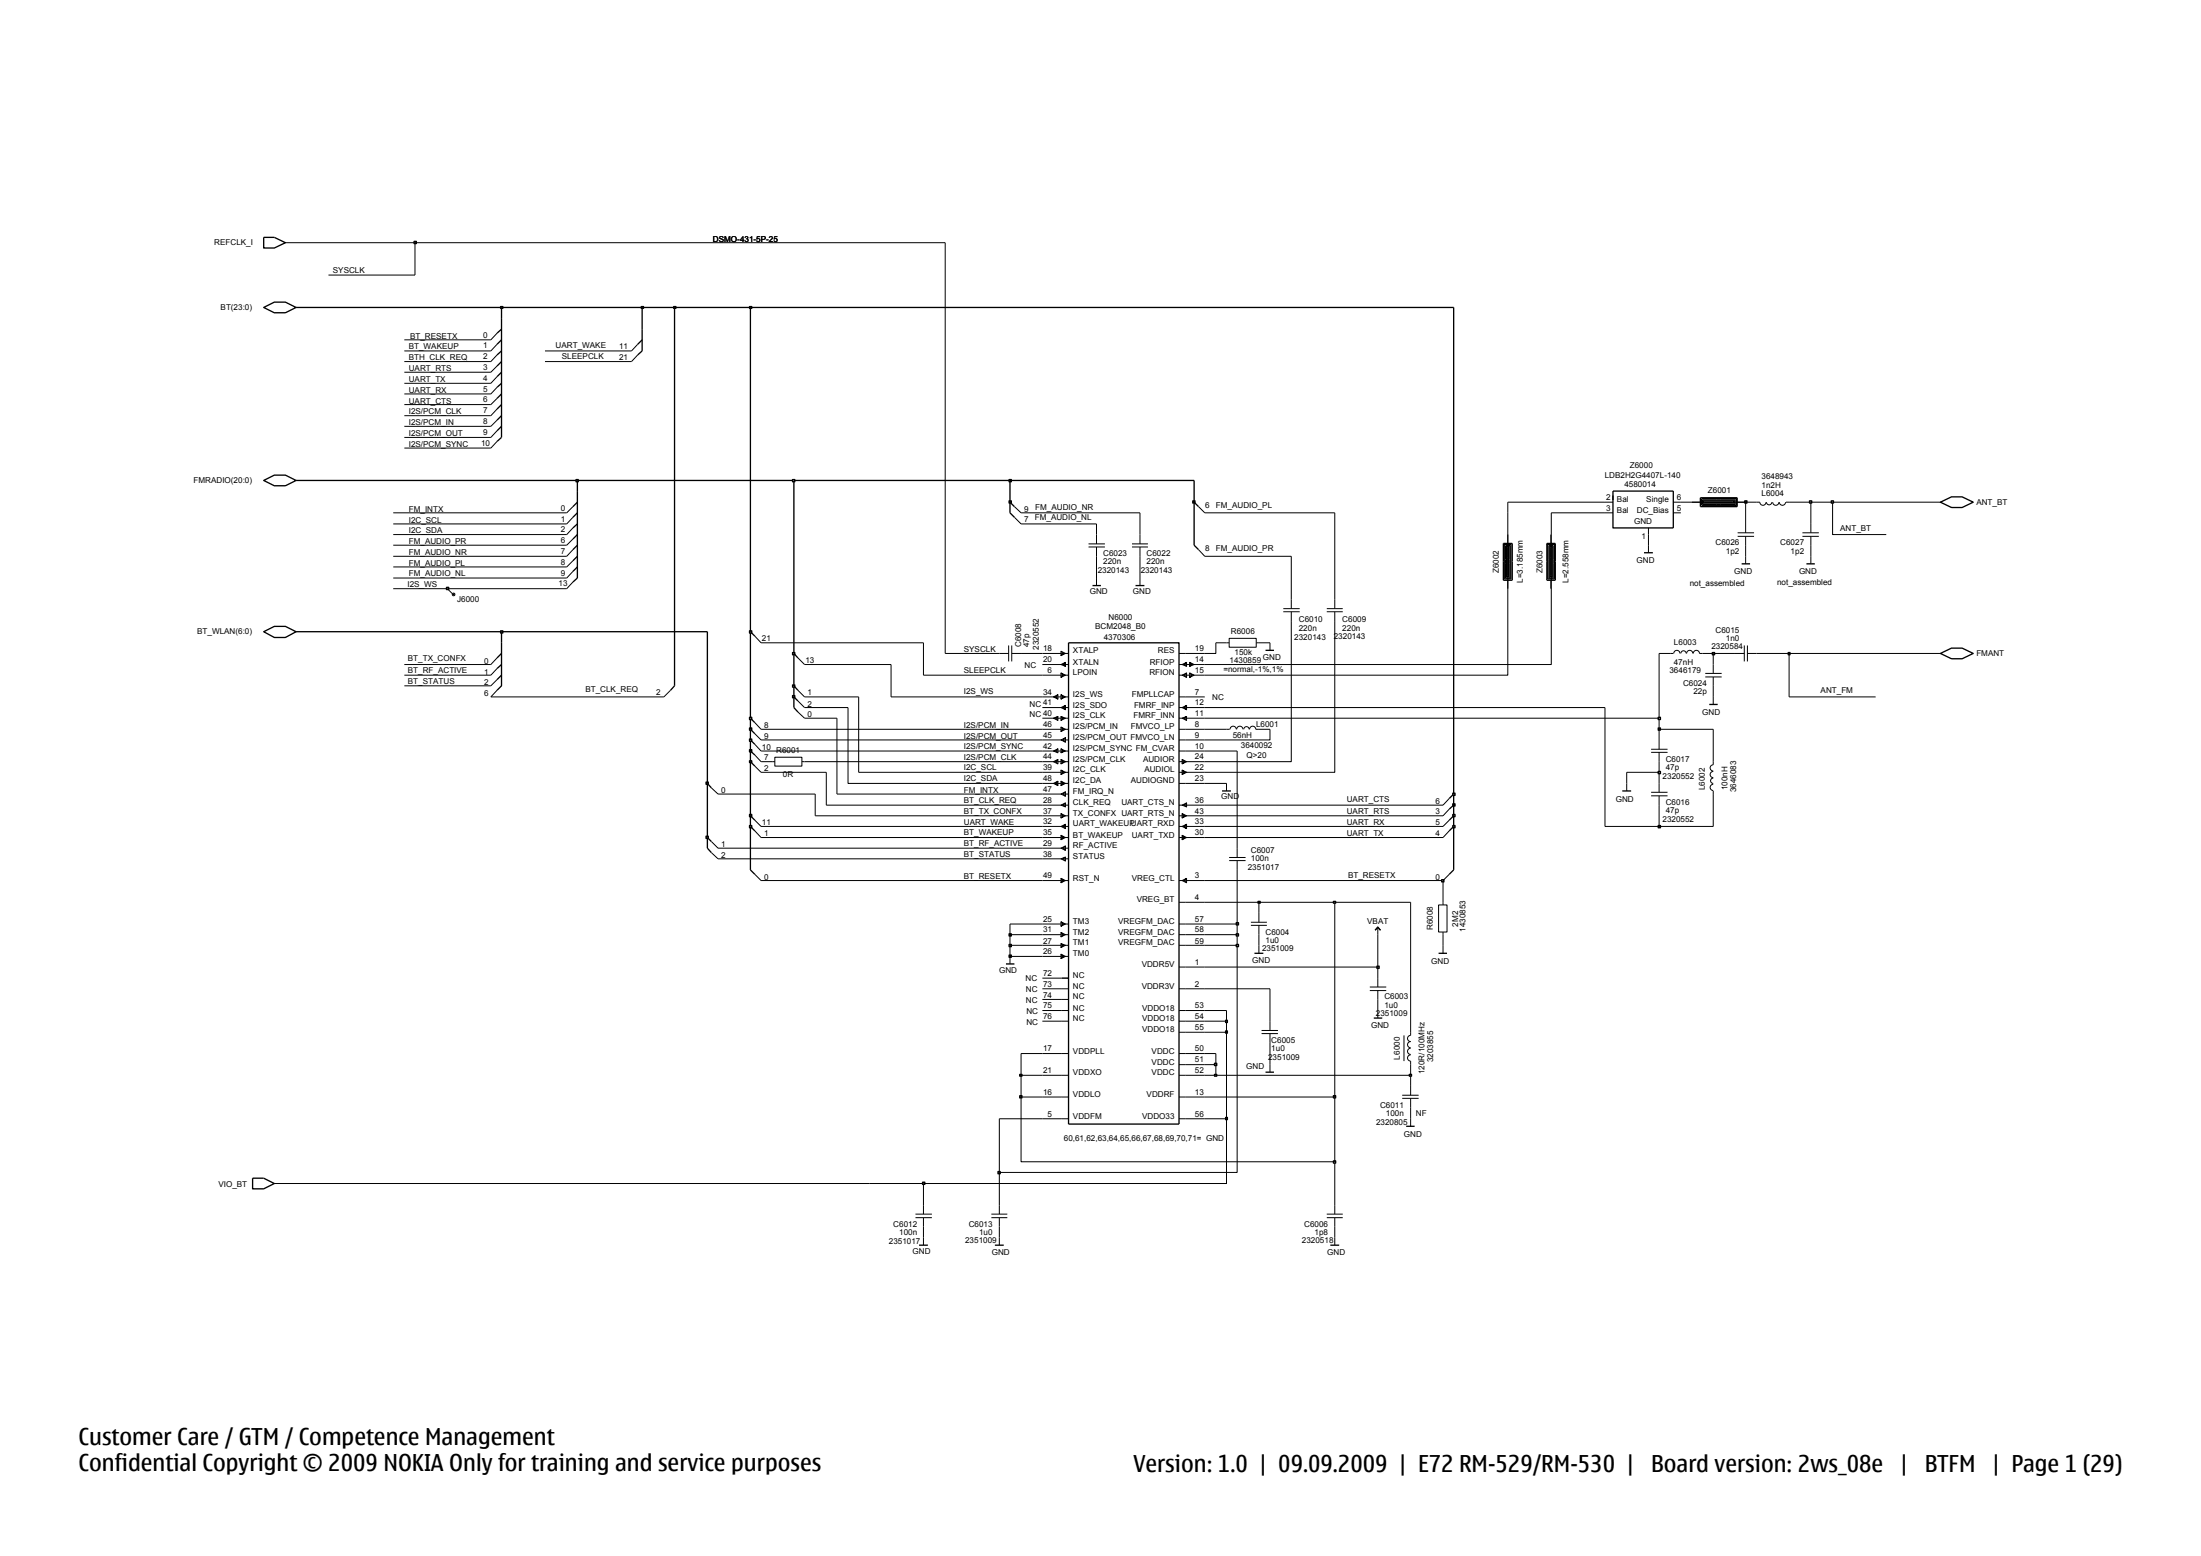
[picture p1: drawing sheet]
<svg xmlns="http://www.w3.org/2000/svg" width="420mm" height="297mm" viewBox="0 0 420 297" stroke-linecap="round" stroke-linejoin="round" font-family="sans-serif">
<g fill="none" stroke="#000" stroke-width=".19">
<path d="M94.9 65.7l-1.2 1.3M94.9 67.7l-1.2 1.3M94.9 69.9l-1.2 1.1M94.9 71.9l-1.2 1.3M94.9 73.9l-1.2 1.3M94.9 76l-1.2 1.2M94.9 78.1l-1.2 1.2M94.9 63.6l-1.2 1.3M121.7 67.7l-1.2 1.3M121.7 65.7l-1.2 1.3M94.9 80.2l-1.2 1.2M94.9 82.2l-1.2 1.3"/>
<path d="M94.9 84.3l-1.2 1.2M109.3 98.7l-1.2 1.3M109.3 96.7l-1.2 1.2M193.6 96.7l1.2 1.2M193.6 98.7l1.2 1.3M228.7 96.7l1.2 1.2M306.3 95.9h1.5M306.3 97.9h1.5M319.3 97.9h1.4M319.3 95.9h1.4M335.2 95.9h.6a.59 .59 0 0 0 .6 .5 .59 .59 0 0 0 .6-.5M337.1 95.9a.51 .51 0 0 0 .5 .5 .51 .51 0 0 0 .5-.5"/>
<path d="M338.3 95.9a.59 .59 0 0 0 .6 .5 .59 .59 0 0 0 .6-.5M339.5 95.9a.59 .59 0 0 0 .6 .5 .59 .59 0 0 0 .6-.5M340.8 95.9h.6M85.4 112.4l.9 .9M109.3 111.1l-1.2 1.3M109.3 109.1l-1.2 1.2M109.3 107l-1.2 1.2M109.3 104.9l-1.2 1.3M109.3 102.9l-1.2 1.2M109.3 100.8l-1.2 1.2M207.7 104.4h3.1M207.7 103.8h3.1"/>
<path d="M209.2 102v1.8M209.2 104.4v1.8M209.2 110.3v1.5M216 104.4h3.1M216 103.8h3.1M217.5 102v1.8M217.5 104.4v1.8M217.5 110.3v1.5M228.7 104.9l1.2 1.3M244.9 116.2h3.1M244.9 116.8h3.1M246.4 114.4v1.8"/>
<path d="M246.4 116.8v1.7M253.2 116.2h3M253.2 116.8h3M254.7 114.4v1.8M254.7 116.8v1.7M314.6 100.8v1.2M314.6 104.1v1.4M331.6 102.4h3.1M331.6 101.7h3.1M333.1 100v1.7M333.1 102.4v1.7M333.1 106.2v1.4"/>
<path d="M343.9 101.7h3.2M343.9 102.4h3.2M345.5 100v1.7M345.5 102.4v1.7M345.5 106.2v1.4M94.9 125.6l-1.2 1.2M94.9 127.6l-1.2 1.3M94.9 129.7l-1.2 1.2M94.9 131.8l-1.2 1.2M128 131.8l-1.3 1.2M144 137.9l1.2 1.3M144 121.4l1.2 1.3"/>
<path d="M152.3 131.8l1.2 1.2M152.3 133.8l1.2 1.3M152.3 135.9l1.2 1.2M152.3 125.6l1.2 1.2M190.7 124.7h1.8M192.5 123.2v3M193.1 124.7h1.7M193.1 123.2v3M198.9 133h5M198.9 139.2h5M198.9 137.1h5M198.9 126.8h5"/>
<path d="M198.9 135.1h5M198.9 124.7h5M198.9 128.9h5M201.9 136.7v.8l-.9-.4 .9-.4-.5 .4 .5 .4M201.9 132.6v.8l-.9-.4 .9-.4-.5 .4 .5 .4M202.5 136.7l.4 .4-.4 .4 .8-.4-.8-.4v.8M202.5 132.6l.4 .4-.4 .4 .8-.4-.8-.4v.8M202.5 128.5l.4 .4-.4 .4 .8-.4-.8-.4v.8M202.5 138.8l.4 .4-.4 .4 .8-.4-.8-.4v.8M202.5 124.3l.4 .4-.4 .4 .8-.4-.8-.4v.8M203.3 134.6v.9l-.8-.4 .8-.5-.4 .5 .4 .4M203.3 126.4v.8l-.8-.4 .8-.4-.4 .4 .4 .4"/>
<path d="M225 124.7h4.9M225 128.9h4.9M225 133h4.9M225 135.1h4.9M225 139.2h4.9M225 137.1h4.9M225 126.8h4.9M226.4 126.4v.8l-.8-.4 .8-.4-.4 .4 .4 .4M226.4 128.5v.8l-.8-.4 .8-.4-.4 .4 .4 .4M226.4 136.7v.8l-.8-.4 .8-.4-.4 .4 .4 .4M226.4 134.6v.9l-.8-.4 .8-.5-.4 .5 .4 .4M227 126.4l.4 .4-.4 .4 .9-.4-.9-.4v.8"/>
<path d="M227 128.5l.4 .4-.4 .4 .9-.4-.9-.4v.8M234 139.2h.6M234 122.7h.6M234.6 121.8h5.1v1.7h-5.1zM234.7 139.2a.59 .59 0 0 1 .6-.6 .59 .59 0 0 1 .6 .6M236 139.2a.59 .59 0 0 1 .6-.6 .59 .59 0 0 1 .6 .6M237.3 139.2a.51 .51 0 0 1 .6-.5 .51 .51 0 0 1 .5 .5M238.4 139.2a.59 .59 0 0 1 .6-.6 .59 .59 0 0 1 .6 .6h.6M239.7 122.7h.5M242.3 122.7v1.4M318.7 124.7h.6M319.4 124.7a.59 .59 0 0 1 .6-.6 .59 .59 0 0 1 .6 .6"/>
<path d="M320.7 124.7a.51 .51 0 0 1 .6-.5 .51 .51 0 0 1 .5 .5M321.8 124.7a.59 .59 0 0 1 .6-.6 .59 .59 0 0 1 .6 .6M323.1 124.7a.59 .59 0 0 1 .6-.6 .59 .59 0 0 1 .6 .6h.6M325.4 129.2h3.1M325.4 128.5h3.1M326.9 126.8v1.7M326.9 129.2v1.7M326.9 133v1.5M331.1 124.7h1.7M332.8 123.2v3M333.4 124.7h1.8M333.4 123.2v3"/>
<path d="M135.7 150.4l1.3 1.2M144 140.1l1.2 1.1M144 158.6l1.2 1.3M144 146.2l1.2 1.2M144 144.1l1.2 1.3M144 156.6l1.2 1.1M144 142.1l1.2 1.3M147.3 145.4h.6M147.9 144.5h5.1v1.7h-5.1zM153 145.4h.5M198.9 149.5h5M198.9 157.7h5"/>
<path d="M198.9 147.4h5M198.9 141.2h5M198.9 153.7h5M198.9 155.7h5M198.9 151.6h5M198.9 145.4h5M198.9 159.9h5M198.9 143.4h5M201.9 142.9v.8l-.9-.3 .9-.5-.5 .5 .5 .3M201.9 145v.8l-.9-.4 .9-.4-.5 .4 .5 .4M201.9 149.1v.9l-.9-.5 .9-.4-.5 .4 .5 .5M202.5 149.1l.4 .4-.4 .5 .8-.5-.8-.4v.9"/>
<path d="M202.5 142.9l.4 .5-.4 .3 .8-.3-.8-.5v.8M202.5 145l.4 .4-.4 .4 .8-.4-.8-.4v.8M202.5 147l.4 .4-.4 .4 .8-.4-.8-.4v.8M202.5 155.3l.4 .4-.4 .4 .8-.4-.8-.4v.8M202.5 159.4l.4 .5-.4 .4 .8-.4-.8-.5v.9M203.3 140.8v.9l-.8-.5 .8-.4-.4 .4 .4 .5M203.3 151.1v.9l-.8-.4 .8-.5-.4 .5 .4 .4M203.3 153.3v.7l-.8-.3 .8-.4-.4 .4 .4 .3M203.3 157.3v.9l-.8-.5 .8-.4-.4 .4 .4 .5M225 147.4h4.9M225 155.7h4.9M225 145.4h4.9"/>
<path d="M225 149.5h4.9M225 159.9h4.9M225 157.7h4.9M225 143.4h4.9M225 141.2h4.9M225 153.7h4.9M225.6 147l.4 .4-.4 .4 .8-.4-.8-.4v.8M225.6 155.3l.4 .4-.4 .4 .8-.4-.8-.4v.8M225.6 159.4l.4 .5-.4 .4 .8-.4-.8-.5v.9M225.6 145l.4 .4-.4 .4 .8-.4-.8-.4v.8M226.4 153.3v.7l-.8-.3 .8-.4-.4 .4 .4 .3M226.4 157.3v.9l-.8-.5 .8-.4-.4 .4 .4 .5"/>
<path d="M234 149.5v1.5M276.5 158.6l-1.1 1.3M276.5 154.4l-1.1 1.3M276.5 156.6l-1.1 1.1M276.5 152.4l-1.1 1.3M310.4 149.5v1.5M315.1 151.9h3.1M315.1 143.6h3.1M315.1 151.2h3.1M315.1 143h3.1M316.6 141.2v1.8M316.6 143.6v1.8"/>
<path d="M316.6 149.5v1.7M316.6 151.9v1.8M326.9 149.7a.59 .59 0 0 0-.6 .6 .59 .59 0 0 0 .6 .6M326.9 148.5a.51 .51 0 0 0-.5 .5 .51 .51 0 0 0 .5 .5M326.9 147.2a.59 .59 0 0 0-.6 .6 .59 .59 0 0 0 .6 .6M326.9 145.4v.6a.59 .59 0 0 0-.6 .6 .59 .59 0 0 0 .6 .6M326.9 151v.6M135.7 160.6l1.3 1.3M135.7 162.7l1.3 1.2M144 166.9l1.2 1.2M198.9 161.9h5M198.9 168.1h5"/>
<path d="M198.9 163.9h5M198.9 178.4h5M198.9 176.4h5M202.5 167.7l.4 .4-.4 .4 .8-.4-.8-.4v.8M202.5 175.9l.4 .5-.4 .4 .8-.4-.8-.5v.9M202.5 178l.4 .4-.4 .4 .8-.4-.8-.4v.8M203.3 161.5v.8l-.8-.4 .8-.4-.4 .4 .4 .4M203.3 163.6v.8l-.8-.5 .8-.3-.4 .3 .4 .5M225 168.1h4.9M225 178.4h4.9M225 176.4h4.9M225 172.2h4.9"/>
<path d="M226.4 167.7v.8l-.8-.4 .8-.4-.4 .4 .4 .4M234.6 164.3h3.1M234.6 163.7h3.1M236.1 161.9v1.8M236.1 164.3v1.7M238.7 176.6h3M238.7 176h3M240.2 174.3v1.7M240.2 176.6v1.8M262.4 177.6l.5-.6 .5 .6M262.9 177v1.4M274.5 172.7h1.6v5.2h-1.6z"/>
<path d="M275.4 172.2v.5M275.4 177.9v.5M276.5 166.9l-1.1 1.2M192.7 182.6v1.4M198.9 186.7h5M198.9 182.6h5M198.9 192.9h5M198.9 188.7h5M198.9 194.9h5M198.9 190.8h5M198.9 180.4h5M202.5 180.1l.4 .3-.4 .5 .8-.5-.8-.3v.8"/>
<path d="M202.5 182.1l.4 .5-.4 .4 .8-.4-.8-.5v.9M225 192.9h4.9M225 180.4h4.9M225 188.7h4.9M225 184.6h4.9M225 194.9h4.9M225 197h4.9M240.2 180.4v1.6M240.7 196.7h3.2M240.7 197.3h3.2M242.3 194.9v1.8M242.3 197.3v1.8"/>
<path d="M261.4 189.1h3.1M261.4 188.4h3.1M262.9 186.7v1.7M262.9 189.1v1.7M262.9 192.9v1.4M267.9 197.6v4.9M269.2 197v.6a.59 .59 0 0 0-.6 .6 .59 .59 0 0 0 .6 .6 .59 .59 0 0 0-.6 .6 .59 .59 0 0 0 .6 .6M275.4 180.4v1.6M198.9 201.1h5M198.9 213.5h5M198.9 209.4h5M198.9 205.2h5"/>
<path d="M225 201.1h4.9M225 213.5h4.9M225 209.4h4.9M225 205.2h4.9M225 203.2h4.9M242.3 203.2v1.5M267.6 209.1h3.1M267.6 209.6h3.1M269.2 201.3a.59 .59 0 0 0-.6 .6 .59 .59 0 0 0 .6 .6v.7M269.2 200.1a.59 .59 0 0 0-.6 .6 .59 .59 0 0 0 .6 .6M269.2 207.3v1.8M269.2 209.6v1.8"/>
<path d="M269.2 213.5v1.5M52.3 225.9h123.9v5.8M174.7 232.4h3.1M174.7 231.7h3.1M176.2 232.4v5.3M189.2 231.7h3M189.2 232.4h3M190.7 223.8v7.9M190.7 232.4v5.3M253.2 231.7h3M253.2 232.4h3M254.7 221.8v9.9"/>
<path d="M254.7 232.4v5.3"/>
<circle cx="86.6" cy="113.5" r=".08"/>
<circle cx="86.6" cy="113.5" r=".25"/>
</g>
<g fill="none" stroke="#000" stroke-width=".25">
<path d="M50.3 58.7l2-1h2.2l2 1-2 1h-2.2zM50.3 45.3h2l2.2 1-2.2 1h-2zM95.7 62.8l-.8 .8M95.7 79.3l-.8 .9M95.7 77.2l-.8 .9M95.7 75.2l-.8 .8M95.7 73.2l-.8 .7M95.7 71l-.8 .9M95.7 69l-.8 .9M95.7 67l-.8 .7M95.7 64.9l-.8 .8M95.7 60.7v22.8l-.8 .8"/>
<path d="M122.5 62.8v4.2l-.8 .7M122.5 64.9l-.8 .8M50.3 91.7l2-1h2.2l2 1-2 1h-2.2zM95.7 81.4l-.8 .8M110.2 93.7v16.6l-.9 .8M110.2 97.9l-.9 .8M110.2 95.9l-.9 .8M192.7 95.9l.9 .8M192.7 97.9l.9 .8M227.9 95.9l.8 .8M307.8 93.7h11.5v7.1h-11.5zM307.8 94.6v.8"/>
<path d="M370.3 95.9l2.1-1.1h2l2.1 1.1-2.1 1h-2zM110.2 100l-.9 .8M110.2 102l-.9 .9M110.2 104.1l-.9 .8M110.2 106.2l-.9 .8M110.2 108.2l-.9 .9M208.5 111.8h1.6M216.7 111.8h1.7M227.9 104.1l.8 .8M313.7 105.5h1.7M332.3 107.6h1.7M344.7 107.6h1.6"/>
<path d="M50.3 120.6l2-1h2.2l2 1-2 1.1h-2.2zM95.7 128.9l-.8 .8M95.7 126.8l-.8 .8M95.7 124.7l-.8 .9M95.7 122.7v8.2l-.8 .9M128.7 130.9l-.7 .9M143.2 139.2l.8 .9M143.2 137.1l.8 .8M143.2 120.6l.8 .8M151.5 135.1l.8 .8M151.5 130.9l.8 .9M151.5 133l.8 .8"/>
<path d="M151.5 124.7l.8 .9M203.9 122.7h21.1v91.9h-21.1zM241.5 124.1h1.6M326.2 134.5h1.6M370.3 124.7l2.1-1h2l2.1 1-2.1 1h-2zM135 149.5l.7 .9M135 159.9l.7 .7M143.2 143.4l.8 .7M143.2 155.7l.8 .9M143.2 157.7l.8 .9M143.2 145.4l.8 .8M143.2 141.2l.8 .9"/>
<path d="M233.2 151h1.7M277.4 157.7l-.9 .9M277.4 151.6l-.9 .8M277.4 153.7l-.9 .7M277.4 155.7l-.9 .9M309.6 151h1.7M135 161.9l.7 .8M143.2 166l.8 .9M262.4 177.6l.5-.6 .5 .6M277.4 166l-.9 .9M192 184h1.6M239.4 182h1.7"/>
<path d="M262.2 194.3h1.6M274.5 182h1.6M241.5 204.7h1.6M268.3 215h1.6M48.2 224.9h2.1l2 1-2 1h-2.1zM175.4 237.7h1.7M189.8 237.7h1.7M253.9 237.7h1.6"/>
</g>
<path d="M176 225.6h.5v.5h-.5z" fill-rule="evenodd" fill="#c2c2c2" stroke="#000" stroke-width=".25"/>
<path d="M234 213.5v12.4h-57.8" fill="none" stroke="#000" stroke-width=".19"/>
<path d="M190.4 223.6h.5v.4h-.5z" fill-rule="evenodd" fill="#c2c2c2" stroke="#000" stroke-width=".25"/>
<path d="M236.1 180.4v43.4h-45.4v-10.3M194.8 209.4v12.4h59.9" fill="none" stroke="#000" stroke-width=".19"/>
<path d="M254.4 221.6h.5v.4h-.5z" fill-rule="evenodd" fill="#c2c2c2" stroke="#000" stroke-width=".25"/>
<path d="M190.7 213.5h8.2M229.9 213.5h4.1M254.7 209.4v12.4" fill="none" stroke="#000" stroke-width=".19"/>
<path d="M233.9 213.3h.3v.4h-.3z" fill-rule="evenodd" fill="#c2c2c2" stroke="#000" stroke-width=".25"/>
<path d="M234 197v16.5M269.2 211.4v2.1" fill="none" stroke="#000" stroke-width=".19"/>
<path d="M194.6 209.1h.4v.5h-.4z" fill-rule="evenodd" fill="#c2c2c2" stroke="#000" stroke-width=".25"/>
<path d="M194.8 205.2v4.2h4.1M229.9 209.4h24.8" fill="none" stroke="#000" stroke-width=".19"/>
<path d="M254.4 209.1h.5v.5h-.5z" fill-rule="evenodd" fill="#c2c2c2" stroke="#000" stroke-width=".25"/>
<path d="M254.7 172.2v37.2M269.2 205.2v2.1" fill="none" stroke="#000" stroke-width=".19"/>
<path d="M194.6 205.1h.4v.3h-.4z" fill-rule="evenodd" fill="#c2c2c2" stroke="#000" stroke-width=".25"/>
<path d="M194.8 201.1v4.1h4.1M229.9 205.2h2.1" fill="none" stroke="#000" stroke-width=".19"/>
<path d="M231.8 205.1h.4v.3h-.4z" fill-rule="evenodd" fill="#c2c2c2" stroke="#000" stroke-width=".25"/>
<path d="M232 203.2v2h37.2" fill="none" stroke="#000" stroke-width=".19"/>
<path d="M268.9 205.1h.4v.3h-.4z" fill-rule="evenodd" fill="#c2c2c2" stroke="#000" stroke-width=".25"/>
<path d="M229.9 203.2h2.1M269.2 203.2v2" fill="none" stroke="#000" stroke-width=".19"/>
<path d="M231.8 203h.4v.4h-.4z" fill-rule="evenodd" fill="#c2c2c2" stroke="#000" stroke-width=".25"/>
<path d="M229.9 197h4.1M242.3 199.1v4.1M194.8 201.1h4.1M229.9 201.1h2.1v2.1" fill="none" stroke="#000" stroke-width=".19"/>
<path d="M233.9 196.8h.3v.4h-.3z" fill-rule="evenodd" fill="#c2c2c2" stroke="#000" stroke-width=".25"/>
<path d="M269.2 172.2v24.8M229.9 194.9h4.1v2.1" fill="none" stroke="#000" stroke-width=".19"/>
<path d="M233.9 194.7h.3v.5h-.3z" fill-rule="evenodd" fill="#c2c2c2" stroke="#000" stroke-width=".25"/>
<path d="M229.9 184.6h33v2.1M229.9 192.9h4.1v2M229.9 188.7h12.4v6.2M262.9 190.8v2.1" fill="none" stroke="#000" stroke-width=".19"/>
<path d="M262.7 184.4h.5v.4h-.5z" fill-rule="evenodd" fill="#c2c2c2" stroke="#000" stroke-width=".25"/>
<path d="M262.9 178.4v6.2" fill="none" stroke="#000" stroke-width=".19"/>
<path d="M192.6 182.3h.4v.4h-.4z" fill-rule="evenodd" fill="#c2c2c2" stroke="#000" stroke-width=".25"/>
<path d="M192.7 180.4v2.2h6.2" fill="none" stroke="#000" stroke-width=".19"/>
<path d="M192.6 180.3h.4v.4h-.4z" fill-rule="evenodd" fill="#c2c2c2" stroke="#000" stroke-width=".25"/>
<path d="M192.7 178.4v2h6.2M229.9 180.4h6.2" fill="none" stroke="#000" stroke-width=".19"/>
<path d="M235.9 180.3h.4v.4h-.4z" fill-rule="evenodd" fill="#c2c2c2" stroke="#000" stroke-width=".25"/>
<path d="M236.1 178.4v2M240.2 178.4v2M275.4 178.4v2" fill="none" stroke="#000" stroke-width=".19"/>
<path d="M192.6 178.2h.4v.5h-.4z" fill-rule="evenodd" fill="#c2c2c2" stroke="#000" stroke-width=".25"/>
<path d="M192.7 176.4v2h6.2M229.9 178.4h6.2" fill="none" stroke="#000" stroke-width=".19"/>
<path d="M235.9 178.2h.4v.5h-.4z" fill-rule="evenodd" fill="#c2c2c2" stroke="#000" stroke-width=".25"/>
<path d="M192.7 176.4h6.2M229.9 176.4h6.2v2" fill="none" stroke="#000" stroke-width=".19"/>
<path d="M235.9 176.1h.4v.4h-.4z" fill-rule="evenodd" fill="#c2c2c2" stroke="#000" stroke-width=".25"/>
<path d="M229.9 172.2h10.3v2.1M236.1 166v10.4" fill="none" stroke="#000" stroke-width=".19"/>
<path d="M240.1 172.1h.4v.3h-.4z" fill-rule="evenodd" fill="#c2c2c2" stroke="#000" stroke-width=".25"/>
<path d="M240.2 172.2h14.5" fill="none" stroke="#000" stroke-width=".19"/>
<path d="M254.4 172.1h.5v.3h-.5z" fill-rule="evenodd" fill="#c2c2c2" stroke="#000" stroke-width=".25"/>
<path d="M145.2 168.1h53.7M229.9 168.1h45.5v4.1M254.7 172.2h14.5" fill="none" stroke="#000" stroke-width=".19"/>
<path d="M275.1 167.9h.4v.4h-.4z" fill-rule="evenodd" fill="#c2c2c2" stroke="#000" stroke-width=".25"/>
<path d="M135 159.9v2M143.2 157.7v8.3M277.4 157.7v8.3" fill="none" stroke="#000" stroke-width=".25"/>
<path d="M236.1 143.4v18.5M137 163.9h61.9M137 161.9h61.9" fill="none" stroke="#000" stroke-width=".19"/>
<path d="M134.7 159.6h.5v.4h-.5z" fill-rule="evenodd" fill="#c2c2c2" stroke="#000" stroke-width=".25"/>
<path d="M135 149.5v10.4" fill="none" stroke="#000" stroke-width=".25"/>
<path d="M145.2 159.9h53.7M229.9 159.9h45.5" fill="none" stroke="#000" stroke-width=".19"/>
<path d="M143 157.6h.5v.4h-.5z" fill-rule="evenodd" fill="#c2c2c2" stroke="#000" stroke-width=".25"/>
<path d="M143.2 155.7v2" fill="none" stroke="#000" stroke-width=".25"/>
<path d="M145.2 157.7h53.7M229.9 157.7h45.5" fill="none" stroke="#000" stroke-width=".19"/>
<path d="M277.2 157.6h.4v.4h-.4z" fill-rule="evenodd" fill="#c2c2c2" stroke="#000" stroke-width=".25"/>
<path d="M277.4 155.7v2" fill="none" stroke="#000" stroke-width=".25"/>
<path d="M306.3 135.1v22.6h10.3" fill="none" stroke="#000" stroke-width=".19"/>
<path d="M316.4 157.6h.4v.4h-.4z" fill-rule="evenodd" fill="#c2c2c2" stroke="#000" stroke-width=".25"/>
<path d="M326.9 151.6v6.1h-10.3v-4" fill="none" stroke="#000" stroke-width=".19"/>
<path d="M143 155.5h.5v.4h-.5z" fill-rule="evenodd" fill="#c2c2c2" stroke="#000" stroke-width=".25"/>
<path d="M143.2 145.4v10.3" fill="none" stroke="#000" stroke-width=".25"/>
<path d="M155.6 151.6v4.1h43.3M229.9 155.7h45.5" fill="none" stroke="#000" stroke-width=".19"/>
<path d="M277.2 155.5h.4v.4h-.4z" fill-rule="evenodd" fill="#c2c2c2" stroke="#000" stroke-width=".25"/>
<path d="M277.4 153.7v2" fill="none" stroke="#000" stroke-width=".25"/>
<path d="M157.7 147.4v6.3h41.2M229.9 153.7h45.5" fill="none" stroke="#000" stroke-width=".19"/>
<path d="M277.2 153.4h.4v.5h-.4z" fill-rule="evenodd" fill="#c2c2c2" stroke="#000" stroke-width=".25"/>
<path d="M277.4 151.6v2.1" fill="none" stroke="#000" stroke-width=".25"/>
<path d="M159.7 137.1v14.5h39.2M137 151.6h18.6" fill="none" stroke="#000" stroke-width=".19"/>
<path d="M277.2 151.4h.4v.4h-.4z" fill-rule="evenodd" fill="#c2c2c2" stroke="#000" stroke-width=".25"/>
<path d="M277.4 58.7v92.9" fill="none" stroke="#000" stroke-width=".25"/>
<path d="M134.7 149.3h.5v.4h-.5z" fill-rule="evenodd" fill="#c2c2c2" stroke="#000" stroke-width=".25"/>
<path d="M135 120.6v28.9" fill="none" stroke="#000" stroke-width=".25"/>
<path d="M254.7 118.5v28.9h-24.8M161.8 135.1v14.4h37.1M163.9 133v14.4h35M145.2 147.4h12.5M229.9 149.5h4.1M316.6 149.5v-2.1h-6.2v2.1" fill="none" stroke="#000" stroke-width=".19"/>
<path d="M316.4 147.2h.4v.5h-.4z" fill-rule="evenodd" fill="#c2c2c2" stroke="#000" stroke-width=".25"/>
<path d="M316.6 145.4v2" fill="none" stroke="#000" stroke-width=".19"/>
<path d="M143 145.2h.5v.4h-.5z" fill-rule="evenodd" fill="#c2c2c2" stroke="#000" stroke-width=".25"/>
<path d="M143.2 143.4v2" fill="none" stroke="#000" stroke-width=".25"/>
<path d="M246.4 118.5v26.9h-16.5M326.9 139.2v6.2M145.2 145.4h2.1M153.5 145.4h45.4" fill="none" stroke="#000" stroke-width=".19"/>
<path d="M143 143.1h.5v.4h-.5z" fill-rule="evenodd" fill="#c2c2c2" stroke="#000" stroke-width=".25"/>
<path d="M143.2 141.2v2.2" fill="none" stroke="#000" stroke-width=".25"/>
<path d="M145.2 143.4h53.7M229.9 143.4h6.2" fill="none" stroke="#000" stroke-width=".19"/>
<path d="M143 141.1h.5v.4h-.5z" fill-rule="evenodd" fill="#c2c2c2" stroke="#000" stroke-width=".25"/>
<path d="M143.2 139.2v2" fill="none" stroke="#000" stroke-width=".25"/>
<path d="M242.3 139.2v2h-12.4M316.6 139.2v2M145.2 141.2h53.7" fill="none" stroke="#000" stroke-width=".19"/>
<path d="M143 138.9h.5v.5h-.5z" fill-rule="evenodd" fill="#c2c2c2" stroke="#000" stroke-width=".25"/>
<path d="M143.2 137.1v2.1" fill="none" stroke="#000" stroke-width=".25"/>
<path d="M145.2 139.2h53.7M229.9 139.2h4.1M240.2 139.2h2.1" fill="none" stroke="#000" stroke-width=".19"/>
<path d="M316.4 138.9h.4v.5h-.4z" fill-rule="evenodd" fill="#c2c2c2" stroke="#000" stroke-width=".25"/>
<path d="M316.6 137.1v2.1h10.3" fill="none" stroke="#000" stroke-width=".19"/>
<path d="M143 136.9h.5v.4h-.5z" fill-rule="evenodd" fill="#c2c2c2" stroke="#000" stroke-width=".25"/>
<path d="M143.2 120.6v16.5" fill="none" stroke="#000" stroke-width=".25"/>
<path d="M153.5 137.1h6.2M229.9 137.1h86.7" fill="none" stroke="#000" stroke-width=".19"/>
<path d="M316.4 136.9h.4v.4h-.4z" fill-rule="evenodd" fill="#c2c2c2" stroke="#000" stroke-width=".25"/>
<path d="M93.7 133h33M153.5 135.1h8.3M229.9 135.1h76.4M316.6 124.7v12.4" fill="none" stroke="#000" stroke-width=".19"/>
<path d="M151.5 133v2.1" fill="none" stroke="#000" stroke-width=".25"/>
<path d="M151.2 132.8h.5v.4h-.5z" fill-rule="evenodd" fill="#c2c2c2" stroke="#000" stroke-width=".25"/>
<path d="M128.7 58.7v72.2M151.5 130.9v2.1" fill="none" stroke="#000" stroke-width=".25"/>
<path d="M77.2 130.9h16.5M153.5 133h10.4M170 126.8v6.2h28.9M326.9 130.9v2.1M341.4 124.7v8.3h16.5" fill="none" stroke="#000" stroke-width=".19"/>
<path d="M151.2 130.7h.5v.5h-.5z" fill-rule="evenodd" fill="#c2c2c2" stroke="#000" stroke-width=".25"/>
<path d="M151.5 124.7v6.2" fill="none" stroke="#000" stroke-width=".25"/>
<path d="M287.7 97.9v31h-57.8M296 97.9v28.9h-66.1M77.2 128.9h16.5M77.2 126.8h16.5M153.5 126.8h16.5M176.2 122.7v6.2h22.7M326.9 124.7v2.1" fill="none" stroke="#000" stroke-width=".19"/>
<path d="M151.2 124.6h.5v.4h-.5z" fill-rule="evenodd" fill="#c2c2c2" stroke="#000" stroke-width=".25"/>
<path d="M151.5 91.7v33" fill="none" stroke="#000" stroke-width=".25"/>
<path d="M180.4 46.3v78.4h10.3M194.8 124.7h4.1M232 122.7v2h-2.1M316.6 124.7h2.1M324.9 124.7h2" fill="none" stroke="#000" stroke-width=".19"/>
<path d="M326.8 124.6h.4v.4h-.4z" fill-rule="evenodd" fill="#c2c2c2" stroke="#000" stroke-width=".25"/>
<path d="M326.9 124.7h4.2M335.2 124.7h6.2" fill="none" stroke="#000" stroke-width=".19"/>
<path d="M341.2 124.6h.4v.4h-.4z" fill-rule="evenodd" fill="#c2c2c2" stroke="#000" stroke-width=".25"/>
<path d="M145.2 122.7h31M232 122.7h2M240.2 122.7h2.1M341.4 124.7h28.9" fill="none" stroke="#000" stroke-width=".19"/>
<path d="M56.5 120.6h39.2v2.1" fill="none" stroke="#000" stroke-width=".25"/>
<path d="M95.5 120.4h.5v.4h-.5z" fill-rule="evenodd" fill="#c2c2c2" stroke="#000" stroke-width=".25"/>
<path d="M95.7 120.6h39.3" fill="none" stroke="#000" stroke-width=".25"/>
<path d="M143 120.4h.5v.4h-.5z" fill-rule="evenodd" fill="#c2c2c2" stroke="#000" stroke-width=".25"/>
<path d="M143.2 58.7v61.9" fill="none" stroke="#000" stroke-width=".25"/>
<path d="M254.7 97.9v16.5M75 112.4h10.4M246.4 106.2v8.2" fill="none" stroke="#000" stroke-width=".19"/>
<path d="M85.2 112.1h.4v.4h-.4z" fill-rule="evenodd" fill="#c2c2c2" stroke="#000" stroke-width=".25"/>
<g fill="none" stroke="#000" stroke-width=".19">
<path d="M75 97.9h33.1M194.8 97.9h22.7v4.1M229.9 97.9h24.8M287.7 95.9v2M296 97.9h10.3M333.1 95.9v4.1M345.5 95.9v4.1M349.7 95.9v6.1h10.2M75 110.3h33.1M75 108.2h33.1M75 104.1h33.1M75 102h33.1"/>
<path d="M75 100h33.1M75 106.2h33.1M85.4 112.4h22.7M194.8 100h14.4v2M209.2 106.2v4.1M217.5 106.2v4.1M229.9 106.2h16.5M314.6 102v2.1M333.1 104.1v2.1M345.5 104.1v2.1"/>
</g>
<path d="M192.7 95.9v2M227.9 95.9v8.2" fill="none" stroke="#000" stroke-width=".25"/>
<path d="M192.6 95.6h.4v.4h-.4z" fill-rule="evenodd" fill="#c2c2c2" stroke="#000" stroke-width=".25"/>
<path d="M192.7 91.7v4.2" fill="none" stroke="#000" stroke-width=".25"/>
<path d="M227.6 95.6h.4v.4h-.4z" fill-rule="evenodd" fill="#c2c2c2" stroke="#000" stroke-width=".25"/>
<path d="M227.9 91.7v4.2" fill="none" stroke="#000" stroke-width=".25"/>
<path d="M287.7 95.9h18.6M320.7 95.9h12.4" fill="none" stroke="#000" stroke-width=".19"/>
<path d="M332.9 95.6h.5v.4h-.5z" fill-rule="evenodd" fill="#c2c2c2" stroke="#000" stroke-width=".25"/>
<path d="M333.1 95.9h2.1M341.4 95.9h4.1" fill="none" stroke="#000" stroke-width=".19"/>
<path d="M345.3 95.6h.4v.4h-.4z" fill-rule="evenodd" fill="#c2c2c2" stroke="#000" stroke-width=".25"/>
<path d="M345.5 95.9h4.2" fill="none" stroke="#000" stroke-width=".19"/>
<path d="M349.4 95.6h.5v.4h-.5z" fill-rule="evenodd" fill="#c2c2c2" stroke="#000" stroke-width=".25"/>
<path d="M349.7 95.9h20.6" fill="none" stroke="#000" stroke-width=".19"/>
<path d="M56.5 91.7h53.7v2" fill="none" stroke="#000" stroke-width=".25"/>
<path d="M109.9 91.5h.4v.5h-.4z" fill-rule="evenodd" fill="#c2c2c2" stroke="#000" stroke-width=".25"/>
<path d="M110.2 91.7h41.3" fill="none" stroke="#000" stroke-width=".25"/>
<path d="M151.2 91.5h.5v.5h-.5z" fill-rule="evenodd" fill="#c2c2c2" stroke="#000" stroke-width=".25"/>
<path d="M151.5 91.7h41.2" fill="none" stroke="#000" stroke-width=".25"/>
<path d="M192.6 91.5h.4v.5h-.4z" fill-rule="evenodd" fill="#c2c2c2" stroke="#000" stroke-width=".25"/>
<path d="M56.5 58.7h39.2v2M122.5 58.7v4.1M192.7 91.7h35.2" fill="none" stroke="#000" stroke-width=".25"/>
<g fill="none" stroke="#000" stroke-width=".19">
<path d="M77.2 77.2h16.5M77.2 73.2h16.5M77.2 69h16.5M77.2 67h16.5M77.2 64.9h16.5M77.2 79.3h16.5M77.2 75.2h16.5M77.2 71h16.5M104 69h16.5M104 67h16.5M77.2 85.5h16.5M77.2 81.4h16.5"/>
<path d="M77.2 83.5h16.5"/>
</g>
<path d="M95.5 58.5h.5v.4h-.5z" fill-rule="evenodd" fill="#c2c2c2" stroke="#000" stroke-width=".25"/>
<path d="M95.7 58.7h26.8" fill="none" stroke="#000" stroke-width=".25"/>
<path d="M122.4 58.5h.4v.4h-.4z" fill-rule="evenodd" fill="#c2c2c2" stroke="#000" stroke-width=".25"/>
<path d="M122.5 58.7h6.2" fill="none" stroke="#000" stroke-width=".25"/>
<path d="M128.5 58.5h.5v.4h-.5z" fill-rule="evenodd" fill="#c2c2c2" stroke="#000" stroke-width=".25"/>
<path d="M128.7 58.7h14.5" fill="none" stroke="#000" stroke-width=".25"/>
<path d="M143 58.5h.5v.4h-.5z" fill-rule="evenodd" fill="#c2c2c2" stroke="#000" stroke-width=".25"/>
<path d="M143.2 58.7h134.2" fill="none" stroke="#000" stroke-width=".25"/>
<path d="M54.5 46.3h24.7v6.2h-16.5" fill="none" stroke="#000" stroke-width=".19"/>
<path d="M79 46.1h.4v.4h-.4z" fill-rule="evenodd" fill="#c2c2c2" stroke="#000" stroke-width=".25"/>
<path d="M79.2 46.3h101.2M322.9 95.9h1.6M331.5 95.9h1.7M287.7 102v1.7M287.7 110.8v1.6M295.9 102v1.7M295.9 110.8v1.6" fill="none" stroke="#000" stroke-width=".19"/>
<g fill="none" stroke="#000" stroke-width=".25">
<path d="M324.5 95h7v1.7h-7zM324.7 95.2h6.6v1.2h-6.6zM324.9 95.4h6.2v.9h-6.2zM325.1 95.6h5.8v.4h-5.8zM325.2 95.9h5.4M286.9 103.7h1.7v7.1h-1.7zM287 103.9h1.3v6.6h-1.3zM287.3 104.2h.8v6.1h-.8zM287.5 104.3h.4v5.8h-.4zM287.7 104.5v5.4M295.2 103.7h1.6v7.1h-1.6zM295.3 103.9h1.3v6.6h-1.3z"/>
<path d="M295.6 104.2h.8v6.1h-.8zM295.8 104.3h.4v5.8h-.4zM295.9 104.5v5.4"/>
</g>
<g font-size="4.4">
<text x="15" y="275.9">Customer Care / GTM / Competence Management</text>
<text x="15" y="280.8">Confidential Copyright © 2009 NOKIA Only for training and service purposes</text>
<text x="216.3" y="280.9">Version: 1.0 | 09.09.2009 | E72 RM-529/RM-530 |</text>
<text x="315.1" y="280.9">Board version: 2ws_08e</text>
<text x="362.5" y="280.9">|</text>
<text x="367.3" y="280.9">BTFM</text>
<text x="380.1" y="280.9">| Page 1 (29)</text>
</g>
<g font-size="1.5">
<text x="40.9" y="46.7">REFCLK_I</text>
<text x="136" y="46.2">DSMO-431-5P-25</text>
<text x="63.5" y="52.1">SYSCLK</text>
<text x="42.1" y="59.2">BT(23:0)</text>
<text x="78.3" y="64.6">BT_RESETX</text>
<text x="92.2" y="64.4">0</text>
<text x="78" y="66.6">BT_WAKEUP</text>
<text x="78" y="68.8">BTH_CLK_REQ</text>
<text x="78" y="70.9">UART_RTS</text>
<text x="92.2" y="66.5">1</text>
<text x="92.2" y="70.6">3</text>
<text x="92.2" y="68.6">2</text>
<text x="106" y="66.4">UART_WAKE</text>
<text x="107.2" y="68.5">SLEEPCLK</text>
<text x="118.1" y="68.7">21</text>
<text x="118.1" y="66.6">11</text>
<text x="78" y="72.9">UART_TX</text>
<text x="78" y="74.9">UART_RX</text>
<text x="78" y="77.1">UART_CTS</text>
<text x="92.2" y="76.8">6</text>
<text x="92.2" y="74.7">5</text>
<text x="92.2" y="72.6">4</text>
<text x="78" y="79.1">I2S/PCM_CLK</text>
<text x="78" y="81.1">I2S/PCM_IN</text>
<text x="78" y="83.2">I2S/PCM_OUT</text>
<text x="92.2" y="83">9</text>
<text x="92.2" y="80.9">8</text>
<text x="92.2" y="78.9">7</text>
<text x="78" y="85.3">I2S/PCM_SYNC</text>
<text x="91.8" y="85.1">10</text>
<text x="311" y="89.3">Z6000</text>
<text x="36.9" y="92.2">FMRADIO(20:0)</text>
<text x="306.2" y="91.2">LDB2H2G4407L-140</text>
<text x="306.5" y="95.4">2</text>
<text x="308.6" y="95.9">Bal</text>
<text x="310" y="93">4580014</text>
<text x="314.2" y="95.9">Single</text>
<text x="320" y="95.4">6</text>
<text x="325.9" y="94.2">Z6001</text>
<text x="336.2" y="93.1">1n2H</text>
<text x="336.2" y="91.5">3648943</text>
<text x="336.2" y="94.6">L6004</text>
<text x="78" y="99.7">I2C_SCL</text>
<text x="78" y="97.7">FM_INTX</text>
<text x="78" y="101.8">I2C_SDA</text>
<text x="107" y="101.6">2</text>
<text x="107" y="99.6">1</text>
<text x="107" y="97.5">0</text>
<text x="195.4" y="99.7">7</text>
<text x="195.4" y="97.7">9</text>
<text x="197.5" y="99.3">FM_AUDIO_NL</text>
<text x="197.6" y="97.3">FM_AUDIO_NR</text>
<text x="230" y="97">6</text>
<text x="232" y="97">FM_AUDIO_PL</text>
<text x="306.5" y="97.5">3</text>
<text x="308.6" y="97.9">Bal</text>
<text x="311.8" y="100">GND</text>
<text x="312.4" y="97.9">DC_Bias</text>
<text x="320" y="97.5">5</text>
<text x="351.1" y="101.3">ANT_BT</text>
<text x="377.1" y="96.4">ANT_BT</text>
<text x="78" y="103.8">FM_AUDIO_PR</text>
<text x="78" y="108">FM_AUDIO_PL</text>
<text x="78" y="105.8">FM_AUDIO_NR</text>
<text x="107" y="107.9">8</text>
<text x="107" y="105.7">7</text>
<text x="107" y="103.7">6</text>
<text x="210.5" y="106.2">C6023</text>
<text x="210.5" y="107.7">220n</text>
<text x="218.8" y="107.7">220n</text>
<text x="218.8" y="106.2">C6022</text>
<text x="230" y="105.2">8</text>
<text x="232" y="105.3">FM_AUDIO_PR</text>
<text x="312.3" y="107.5">GND</text>
<text x="313.2" y="103">1</text>
<text x="327.4" y="104.1">C6026</text>
<text x="329.3" y="105.7">1p2</text>
<text x="339.7" y="104.1">C6027</text>
<text x="341.7" y="105.7">1p2</text>
<text x="77.7" y="112">I2S_WS</text>
<text x="78" y="110">FM_AUDIO_NL</text>
<text x="106.6" y="111.9">13</text>
<text x="107" y="109.9">9</text>
<text x="208" y="113.5">GND</text>
<text x="209.5" y="109.4">2320143</text>
<text x="216.2" y="113.5">GND</text>
<text x="217.7" y="109.3">2320143</text>
<text x="286" y="109.4" transform="rotate(-90 286 109.4)">Z6002</text>
<text x="290.6" y="111.3" transform="rotate(-90 290.6 111.3)">L=3.185mm</text>
<text x="294.3" y="109.4" transform="rotate(-90 294.3 109.4)">Z6003</text>
<text x="299.3" y="111.3" transform="rotate(-90 299.3 111.3)">L=2.558mm</text>
<text x="322.4" y="111.8">not_assembled</text>
<text x="330.9" y="109.5">GND</text>
<text x="339.1" y="111.7">not_assembled</text>
<text x="343.3" y="109.5">GND</text>
<text x="87.2" y="114.9">J6000</text>
<text x="211.5" y="118.3">N6000</text>
<text x="247.8" y="118.8">C6010</text>
<text x="256.1" y="118.8">C6009</text>
<text x="37.6" y="121.1">BT_WLAN(6:0)</text>
<text x="145.4" y="122.4">21</text>
<text x="183.9" y="124.4">SYSCLK</text>
<text x="194.8" y="123.5" transform="rotate(-90 194.8 123.5)">C6008</text>
<text x="196.4" y="123.5" transform="rotate(-90 196.4 123.5)">47p</text>
<text x="198.2" y="124.1" transform="rotate(-90 198.2 124.1)">2320552</text>
<text x="199" y="124.3">18</text>
<text x="204.7" y="124.7">XTALP</text>
<text x="209" y="120.2">BCM2048_B0</text>
<text x="210.6" y="122.1">4370306</text>
<text x="221" y="124.7">RES</text>
<text x="228" y="124.3">19</text>
<text x="234.9" y="121">R6006</text>
<text x="235.6" y="125.1">150k</text>
<text x="241" y="125.9">GND</text>
<text x="247" y="122.2">2320143</text>
<text x="247.8" y="120.4">220n</text>
<text x="254.5" y="122.1">2320143</text>
<text x="256.1" y="120.4">220n</text>
<text x="319.4" y="123.1">L6003</text>
<text x="326.6" y="123.9">2320584</text>
<text x="327.4" y="120.8">C6015</text>
<text x="329.3" y="122.4">1n0</text>
<text x="377.1" y="125.3">FMANT</text>
<text x="77.8" y="130.7">BT_STATUS</text>
<text x="77.8" y="128.5">BT_RF_ACTIVE</text>
<text x="77.8" y="126.3">BT_TX_CONFX</text>
<text x="92.4" y="126.6">0</text>
<text x="92.4" y="130.8">2</text>
<text x="92.4" y="128.8">1</text>
<text x="153.7" y="126.6">13</text>
<text x="183.9" y="128.4">SLEEPCLK</text>
<text x="195.5" y="127.5">NC</text>
<text x="199" y="126.4">20</text>
<text x="199.9" y="128.5">6</text>
<text x="204.7" y="128.9">LPOIN</text>
<text x="204.7" y="126.8">XTALN</text>
<text x="219.3" y="128.9">RFION</text>
<text x="219.4" y="126.8">RFIOP</text>
<text x="228" y="126.4">14</text>
<text x="228" y="128.4">15</text>
<text x="233.4" y="128.2">=normal,-1%,1%</text>
<text x="234.6" y="126.5">1430859</text>
<text x="318.6" y="128.5">3646179</text>
<text x="319.4" y="126.8">47nH</text>
<text x="321.2" y="130.9">C6024</text>
<text x="92.4" y="132.8">6</text>
<text x="111.7" y="132">BT_CLK_REQ</text>
<text x="125.2" y="132.7">2</text>
<text x="154.1" y="134.9">2</text>
<text x="154.1" y="132.7">1</text>
<text x="154.1" y="136.9">0</text>
<text x="183.9" y="132.5">I2S_WS</text>
<text x="196.5" y="136.9">NC 40</text>
<text x="196.5" y="135">NC 41</text>
<text x="199" y="132.6">34</text>
<text x="204.7" y="137.1">I2S_CLK</text>
<text x="204.7" y="135.1">I2S_SDO</text>
<text x="204.7" y="133">I2S_WS</text>
<text x="216" y="133">FMPLLCAP</text>
<text x="216.3" y="137.1">FMRF_INN</text>
<text x="216.4" y="135.1">FMRF_INP</text>
<text x="228" y="132.6">7</text>
<text x="228" y="136.7">11</text>
<text x="228" y="134.6">12</text>
<text x="231.3" y="133.5">NC</text>
<text x="323.2" y="132.5">22p</text>
<text x="324.8" y="136.4">GND</text>
<text x="347.4" y="132.3">ANT_FM</text>
<text x="145.4" y="143.1">10</text>
<text x="145.8" y="138.9">8</text>
<text x="145.8" y="141">9</text>
<text x="148.1" y="143.7">R6001</text>
<text x="183.9" y="138.9">I2S/PCM_IN</text>
<text x="183.9" y="143">I2S/PCM_SYNC</text>
<text x="183.9" y="141">I2S/PCM_OUT</text>
<text x="199" y="142.9">42</text>
<text x="199" y="140.8">45</text>
<text x="199" y="138.8">46</text>
<text x="204.7" y="143.4">I2S/PCM_SYNC FM_CVAR</text>
<text x="204.7" y="141.2">I2S/PCM_OUT FMVCO_LN</text>
<text x="204.7" y="139.2">I2S/PCM_IN</text>
<text x="215.8" y="139.2">FMVCO_LP</text>
<text x="228" y="138.8">8</text>
<text x="228" y="140.8">9</text>
<text x="228" y="142.9">10</text>
<text x="235.2" y="140.9">56nH</text>
<text x="236.8" y="142.8">3640092</text>
<text x="239.7" y="138.8">L6001</text>
<text x="145.8" y="145.1">7</text>
<text x="145.8" y="147.2">2</text>
<text x="149.4" y="148.3">0R</text>
<text x="183.9" y="147">I2C_SCL</text>
<text x="183.9" y="149.1">I2C_SDA</text>
<text x="183.9" y="145">I2S/PCM_CLK</text>
<text x="199" y="147">39</text>
<text x="199" y="145">44</text>
<text x="199" y="149.1">48</text>
<text x="204.7" y="147.4">I2C_CLK</text>
<text x="204.7" y="145.4">I2S/PCM_CLK</text>
<text x="204.7" y="149.5">I2C_DA</text>
<text x="215.8" y="149.5">AUDIOGND</text>
<text x="218.1" y="145.4">AUDIOR</text>
<text x="218.4" y="147.4">AUDIOL</text>
<text x="228" y="147">22</text>
<text x="228" y="149.1">23</text>
<text x="228" y="145">24</text>
<text x="237.9" y="144.7">Q&gt;20</text>
<text x="317.3" y="148.7">2320552</text>
<text x="317.9" y="146.9">47p</text>
<text x="317.9" y="145.4">C6017</text>
<text x="137.6" y="151.4">0</text>
<text x="183.9" y="151.3">FM_INTX</text>
<text x="183.9" y="155.5">BT_TX_CONFX</text>
<text x="183.9" y="153.3">BT_CLK_REQ</text>
<text x="199" y="155.3">37</text>
<text x="199" y="153.3">28</text>
<text x="199" y="151.1">47</text>
<text x="204.7" y="155.7">TX_CONFX UART_RTS_N</text>
<text x="204.7" y="153.7">CLK_REQ</text>
<text x="204.7" y="151.6">FM_IRQ_N</text>
<text x="214" y="153.7">UART_CTS_N</text>
<text x="228" y="155.3">43</text>
<text x="228" y="153.3">36</text>
<text x="233" y="152.6">GND</text>
<text x="257" y="153.2">UART_CTS</text>
<text x="257" y="155.4">UART_RTS</text>
<text x="273.9" y="155.4">3</text>
<text x="273.9" y="153.4">6</text>
<text x="308.3" y="153">GND</text>
<text x="317.9" y="155.2">47p</text>
<text x="317.9" y="153.7">C6016</text>
<text x="325.3" y="150.8" transform="rotate(-90 325.3 150.8)">L6002</text>
<text x="329.6" y="150.8" transform="rotate(-90 329.6 150.8)">100nH</text>
<text x="331.3" y="151.2" transform="rotate(-90 331.3 151.2)">3646083</text>
<text x="137.6" y="161.6">1</text>
<text x="145.4" y="157.6">11</text>
<text x="145.8" y="159.6">1</text>
<text x="183.9" y="161.4">BT_RF_ACTIVE</text>
<text x="183.9" y="159.4">BT_WAKEUP</text>
<text x="183.9" y="157.5">UART_WAKE</text>
<text x="199" y="161.5">29</text>
<text x="199" y="157.3">32</text>
<text x="199" y="159.4">35</text>
<text x="204.7" y="161.9">RF_ACTIVE</text>
<text x="204.7" y="157.7">UART_WAKEUP</text>
<text x="204.7" y="159.9">BT_WAKEUP</text>
<text x="215.8" y="157.7">UART_RXD</text>
<text x="216" y="159.9">UART_TXD</text>
<text x="228" y="159.4">30</text>
<text x="228" y="157.3">33</text>
<text x="257" y="159.6">UART_TX</text>
<text x="257" y="157.4">UART_RX</text>
<text x="273.9" y="159.6">4</text>
<text x="273.9" y="157.6">5</text>
<text x="317.3" y="156.9">2320552</text>
<text x="137.6" y="163.7">2</text>
<text x="145.8" y="167.9">0</text>
<text x="183.9" y="167.7">BT_RESETX</text>
<text x="183.9" y="163.7">BT_STATUS</text>
<text x="199" y="163.6">38</text>
<text x="199" y="167.7">49</text>
<text x="204.7" y="163.9">STATUS</text>
<text x="228" y="167.7">3</text>
<text x="238.1" y="166">2351017</text>
<text x="238.7" y="164.3">100n</text>
<text x="238.7" y="162.7">C6007</text>
<text x="257.2" y="167.6">BT_RESETX</text>
<text x="273.9" y="167.9">0</text>
<text x="204.7" y="168.1">RST_N</text>
<text x="216" y="168.1">VREG_CTL</text>
<text x="216.9" y="172.2">VREG_BT</text>
<text x="228" y="171.8">4</text>
<text x="199" y="178">31</text>
<text x="199" y="175.9">25</text>
<text x="204.7" y="178.4">TM2</text>
<text x="204.7" y="176.4">TM3</text>
<text x="213.4" y="176.4">VREGFM_DAC</text>
<text x="213.4" y="178.4">VREGFM_DAC</text>
<text x="228" y="176">57</text>
<text x="228" y="178">58</text>
<text x="241.5" y="178.4">C6004</text>
<text x="241.5" y="179.9">1u0</text>
<text x="260.9" y="176.4">VBAT</text>
<text x="273.4" y="177.6" transform="rotate(-90 273.4 177.6)">R6008</text>
<text x="278.2" y="176.9" transform="rotate(-90 278.2 176.9)">2M2</text>
<text x="279.7" y="177.9" transform="rotate(-90 279.7 177.9)">1430853</text>
<text x="190.6" y="185.8">GND</text>
<text x="199" y="182.1">26</text>
<text x="199" y="180.1">27</text>
<text x="204.7" y="180.4">TM1</text>
<text x="204.7" y="182.5">TM0</text>
<text x="213.4" y="180.4">VREGFM_DAC</text>
<text x="217.9" y="184.6">VDDR5V</text>
<text x="228" y="180.1">59</text>
<text x="228" y="184.2">1</text>
<text x="239" y="183.8">GND</text>
<text x="240.8" y="181.5">2351009</text>
<text x="273.1" y="183.9">GND</text>
<text x="195.7" y="187.2">NC</text>
<text x="195.8" y="189.3">NC</text>
<text x="195.8" y="191.4">NC</text>
<text x="199" y="186.3">72</text>
<text x="199" y="188.3">73</text>
<text x="199" y="190.4">74</text>
<text x="204.7" y="186.7">NC</text>
<text x="204.7" y="188.7">NC</text>
<text x="204.7" y="190.8">NC</text>
<text x="217.9" y="188.7">VDDR3V</text>
<text x="228" y="188.3">2</text>
<text x="264.2" y="190.8">C6003</text>
<text x="195.9" y="193.5">NC</text>
<text x="195.9" y="195.6">NC</text>
<text x="199" y="192.5">75</text>
<text x="199" y="194.5">76</text>
<text x="204.7" y="192.9">NC</text>
<text x="204.7" y="194.9">NC</text>
<text x="217.9" y="192.9">VDDO18</text>
<text x="217.9" y="194.9">VDDO18</text>
<text x="217.9" y="197">VDDO18</text>
<text x="228" y="192.5">53</text>
<text x="228" y="194.5">54</text>
<text x="228" y="196.6">55</text>
<text x="261.6" y="196.3">GND</text>
<text x="262.6" y="193.9">2351009</text>
<text x="264.2" y="192.4">1u0</text>
<text x="199" y="200.7">17</text>
<text x="204.7" y="201.1">VDDPLL</text>
<text x="219.8" y="201.1">VDDC</text>
<text x="219.8" y="203.2">VDDC</text>
<text x="228" y="200.7">50</text>
<text x="228" y="202.8">51</text>
<text x="237.8" y="204">GND</text>
<text x="242" y="202.4">2351009</text>
<text x="242.6" y="200.7">1u0</text>
<text x="242.6" y="199.1">C6005</text>
<text x="267.1" y="202.2" transform="rotate(-90 267.1 202.2)">L6000</text>
<text x="273.5" y="202.8" transform="rotate(-90 273.5 202.8)">3203855</text>
<text x="199" y="209">16</text>
<text x="199" y="204.8">21</text>
<text x="204.7" y="209.4">VDDLO</text>
<text x="204.7" y="205.2">VDDXO</text>
<text x="218.8" y="209.4">VDDRF</text>
<text x="219.8" y="205.2">VDDC</text>
<text x="228" y="204.8">52</text>
<text x="228" y="209">13</text>
<text x="271.8" y="205" transform="rotate(-90 271.8 205)">120R/100MHz</text>
<text x="199.9" y="213.1">5</text>
<text x="204.7" y="213.5">VDDFM</text>
<text x="217.9" y="213.5">VDDO33</text>
<text x="228" y="213.1">56</text>
<text x="262.6" y="214.7">2320805</text>
<text x="263.3" y="211.4">C6011</text>
<text x="264.5" y="212.9">100n</text>
<text x="270.2" y="212.9">NF</text>
<text x="203" y="217.7">60,61,62,63,64,65,66,67,68,69,70,71= GND</text>
<text x="267.9" y="216.9">GND</text>
<text x="41.7" y="226.5">VIO_BT</text>
<text x="169.6" y="237.4">2351017</text>
<text x="170.5" y="234.1">C6012</text>
<text x="171.6" y="235.7">100n</text>
<text x="174.1" y="239.5">GND</text>
<text x="184.2" y="237.3">2351009</text>
<text x="184.9" y="234.1">C6013</text>
<text x="186.8" y="235.7">1u0</text>
<text x="189.3" y="239.6">GND</text>
<text x="248.4" y="237.3">2320518</text>
<text x="248.9" y="234.1">C6006</text>
<text x="250.8" y="235.7">1p8</text>
<text x="253.3" y="239.6">GND</text>
</g>
</svg>
